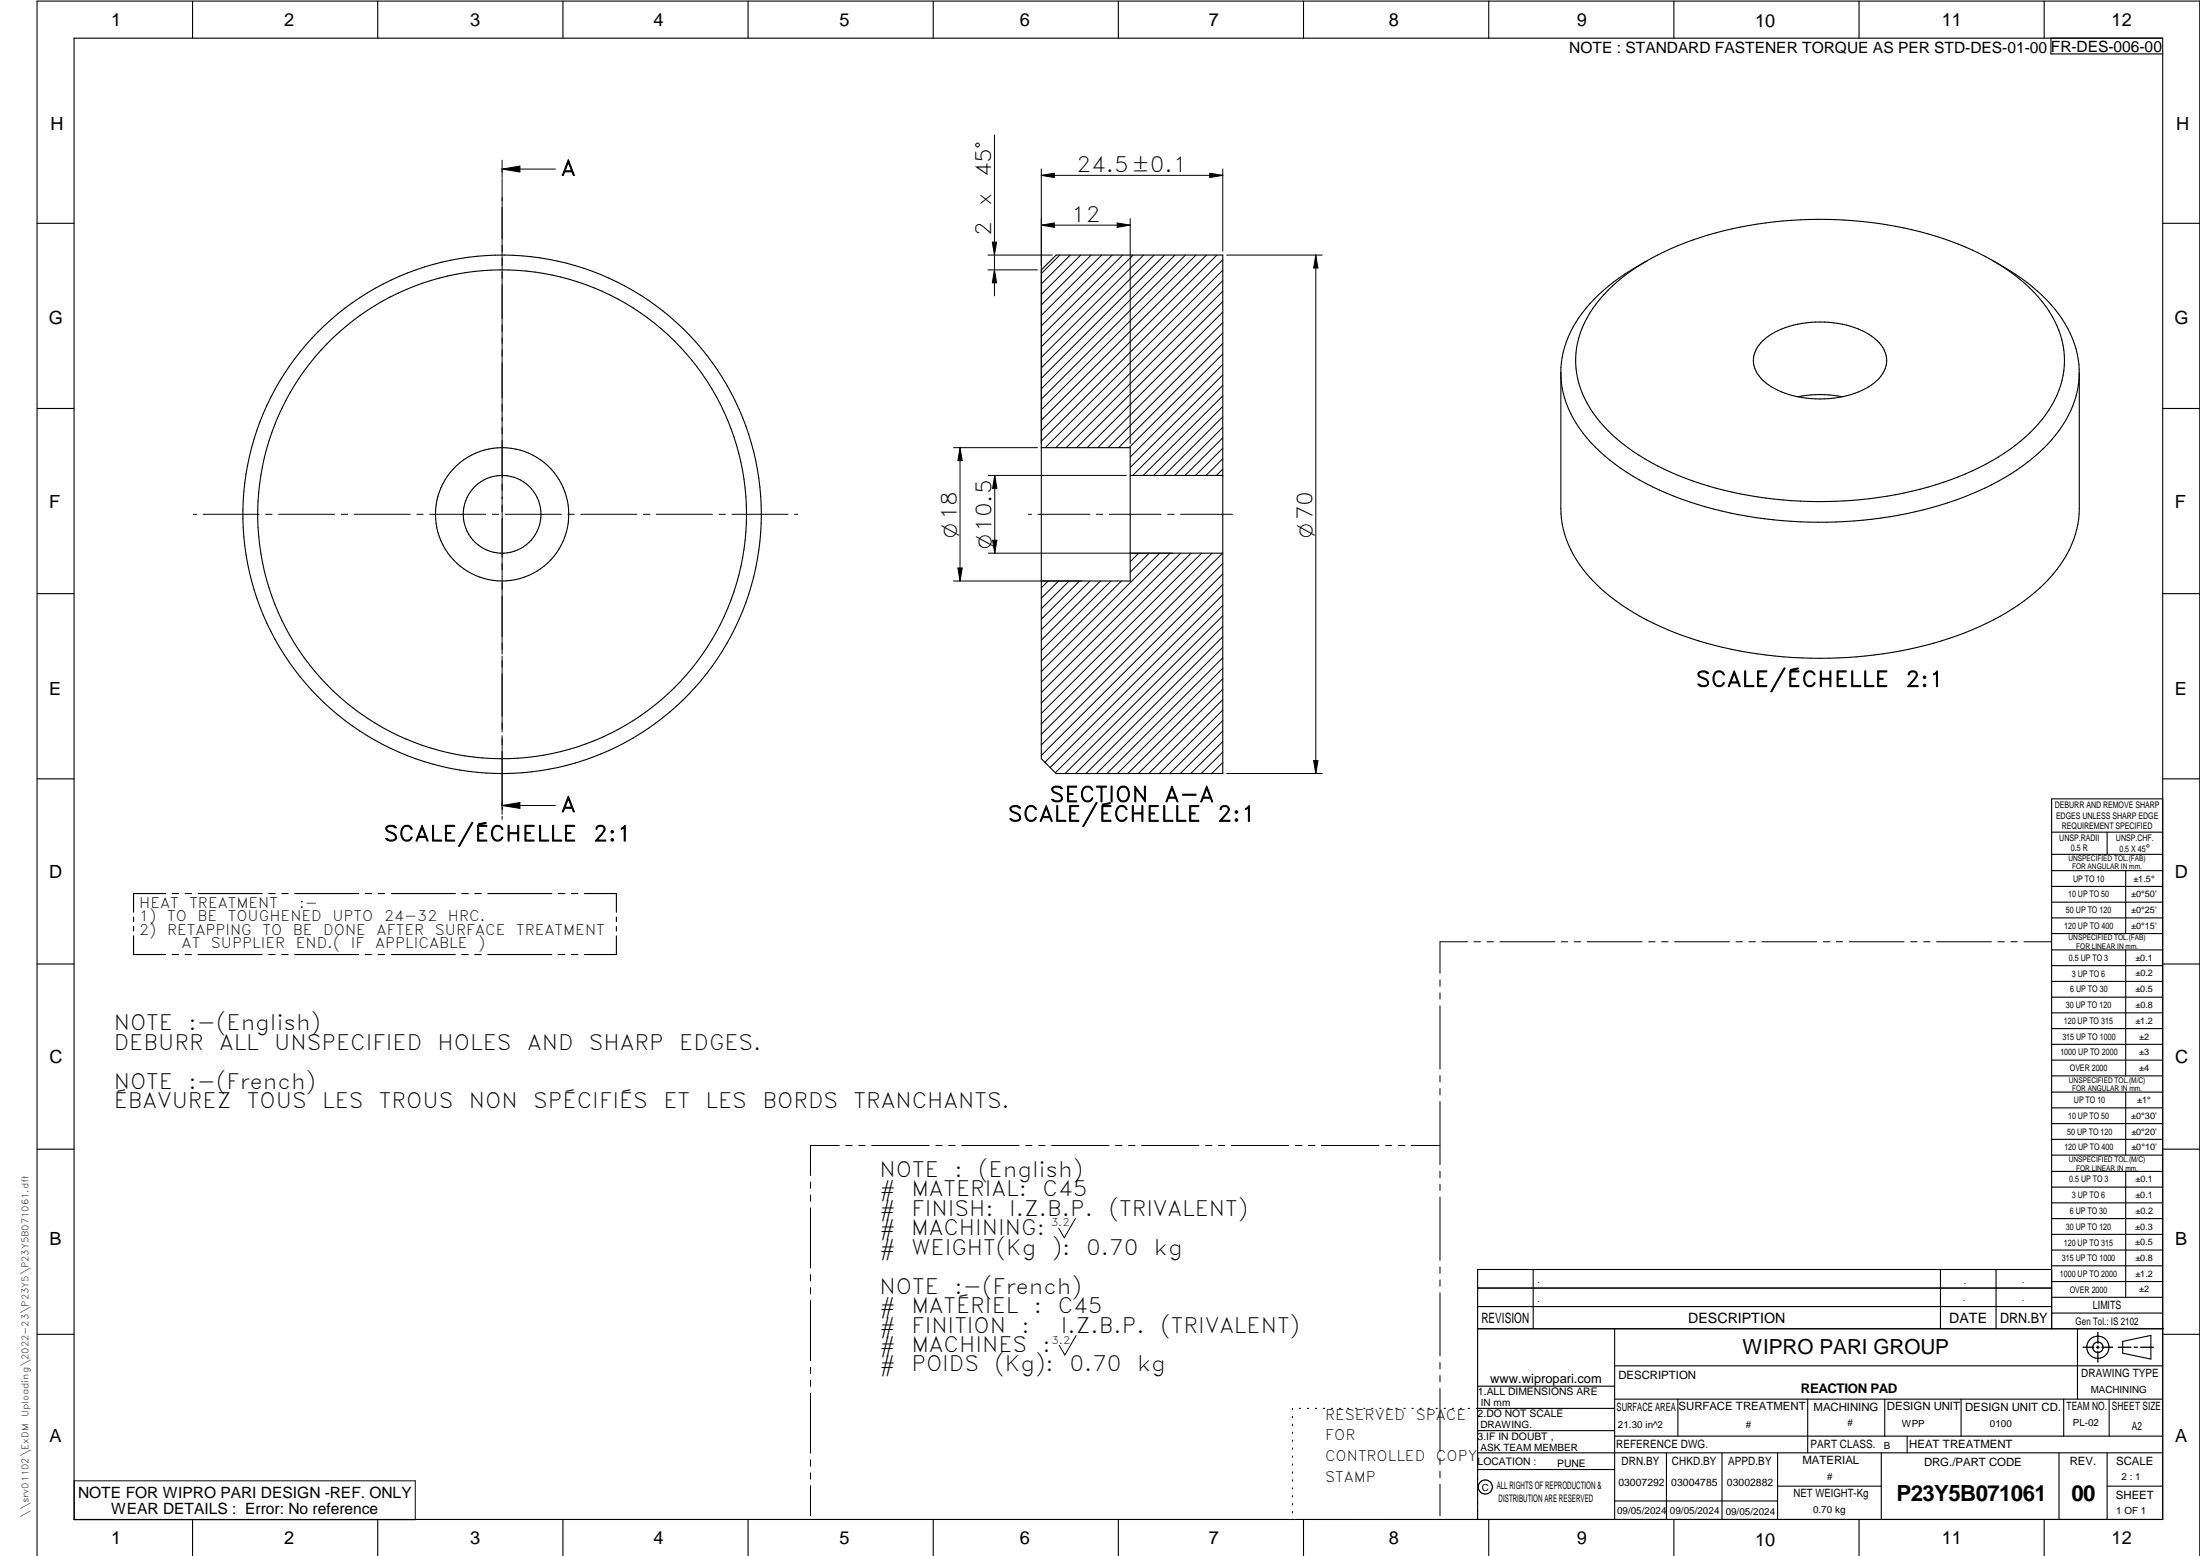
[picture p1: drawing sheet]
<svg xmlns="http://www.w3.org/2000/svg" width="594mm" height="420mm" viewBox="0 0 594 420" stroke-linecap="round" stroke-linejoin="round" font-family="sans-serif">
<g fill="none" stroke="#000" stroke-width=".3">
<path d="M20 10.3h564v400h-564zM52 .3v10M102 .3v10M152 .3v10M202 .3v10M252 .3v10M302 .3v10M352 .3v10M402 .3v10M452 .3v10M502 .3v10M552 .3v10"/>
<path d="M553.8 10.3v4.3h30.2M10 60.3h10M281.2 72.9l4-4h45v140h-45l-4-4zM444.2 70.8a39.5 39.5 0 0 0-16.9 17.7 23.6 23.6 0 0 0 3.7 24.1 53.7 53.7 0 0 0 24.1 16.5 107.7 107.7 0 0 0 73.7-.3 52.4 52.4 0 0 0 23.6-16.8 23.7 23.7 0 0 0 0-29.3 52.8 52.8 0 0 0-23.6-16.8 107.3 107.3 0 0 0-75.6 .4 67.5 67.5 0 0 0-23.9 15.7 27.9 27.9 0 0 0-7.8 18.6M538.1 70.4a50.9 50.9 0 0 1 18.7 15.6 26.6 26.6 0 0 1 4.7 13.8v37.6a28.6 28.6 0 0 1-9.4 20.1 68.2 68.2 0 0 1-29.9 16.2 115.6 115.6 0 0 1-69.9-2.8 57.3 57.3 0 0 1-24.8-17.1 26.8 26.8 0 0 1-6-16.4v-36.8M584 60.3h10M10 110.3h10M421.5 100.6a28.4 28.4 0 0 0 9.3 20.1 70.1 70.1 0 0 0 31.9 16.7 115.4 115.4 0 0 0 67.4-3.1 57.9 57.9 0 0 0 25-16.8 27.1 27.1 0 0 0 6.4-16.3M485.5 107.1a29.6 29.6 0 0 1 12 0M497.5 107.1a16.9 16.9 0 0 0 10.9-6.3 6.9 6.9 0 0 0-2.2-9.4 25.2 25.2 0 0 0-18.4-4.2 19 19 0 0 0-12.8 6 6.7 6.7 0 0 0 1.1 9.5 19.6 19.6 0 0 0 9.4 4.4M497.5 107.1a29.8 29.8 0 0 1-12 0M584 110.3h10"/>
<path d="M281.2 120.9h24v36h-24M305.2 128.4h25M305.2 149.4h25M10 160.3h10M584 160.3h10M10 210.3h10M584 215.7h-30v143.1M584 210.3h10M554 230.7h30M554 224.7h30M554 235.1h30M554 239.4h30"/>
<path d="M569 224.7v6M574 235.1v17M36.1 247.6v1.3M36.1 250.1v1.3M36.1 252.7v5h8.6M44.7 241.3h-8.6v5M46.5 257.7h1.7M46.5 241.3h1.7M50 257.7h1.7M50 241.3h1.7M53.5 257.7h17.3M53.5 241.3h17.3"/>
<path d="M72.6 257.7h1.7M72.6 241.3h1.7M76.1 257.7h1.7M76.1 241.3h1.7M79.6 257.7h17.3M79.6 241.3h17.3M98.6 257.7h1.8M98.7 241.3h1.7M102.1 257.7h1.8M102.2 241.3h1.7M105.6 257.7h17.3M105.7 241.3h17.3"/>
<path d="M124.7 257.7h1.7M124.7 241.3h1.8M128.2 257.7h1.7M128.2 241.3h1.8M131.7 257.7h17.3M131.7 241.3h17.3M150.8 257.7h1.7M150.8 241.3h1.7M154.3 257.7h1.7M154.3 241.3h1.7M157.8 241.3h8.6v5M166.4 252.7v5h-8.6"/>
<path d="M166.4 247.6v1.3M166.4 250.2v1.2M554 243.6h30M554 247.9h30M554 252.1h30M554 256.5h30M574 256.5v34M10 260.3h10M554 260.8h30M554 265h30M554 269.3h30M554 273.5h30"/>
<path d="M554 277.7h30M584 260.3h10M554 282h30M554 286.3h30M554 290.5h30M554 294.9h30M554 299.1h30M574 294.9v17M10 310.3h10M554 303.4h30M554 307.7h30M554 311.9h30"/>
<path d="M554 316.3h30M574 316.3v34M584 310.3h10M554 320.5h30M554 324.8h30M554 329.1h30M554 333.3h30M554 337.5h30M399 358.8h185.3M399 352.8h155M399 347.8h155M414 342.8v16"/>
<path d="M436 358.8v51.5M524 342.8v16M539 342.8v16M554 342.8h-155v67.5M554 341.8h30M554 346.1h30M554 350.3h30M554 354.6h30M561 358.8v19M10 360.3h10M399 374.3h37M436 368.8h148"/>
<path d="M436 377.8h148M453.1 377.8v10M488.1 377.8v14.5M508.9 377.8v10M529.6 377.8v10M557.3 377.8v10M569.5 377.8v10M573.2 362.2l7.6-1.6v6.4l-7.6-1.6zM584 360.3h10M349 380.3v.3M349 382.4v.4M349 384.6v.3"/>
<path d="M349 386.7v.4M349 388.9v.3M349 391v.4M349 393.2v.3M349 395.3v.3M349 397.4v.4M349 399.6v.3M350.9 380.3h.3M353 380.3h.3M355.2 380.3h.3M357.4 380.3h.3M359.6 380.3h.3"/>
<path d="M361.7 380.3h.3M363.9 380.3h.3M366.1 380.3h.3M368.3 380.3h.3M370.4 380.3h.3M372.6 380.3h.3M374.8 380.3h.3M376.9 380.3h.4M379.1 380.3h.3M381.3 380.3h.3M383.4 380.3h.4M385.6 380.3h.4"/>
<path d="M387.8 380.3h.3M390 380.3h.3M392.1 380.3h.4M394.3 380.3h.4M396.5 380.3h.3M399 396.8h37M399 392.3h185M399 386.3h37M436 387.8h148M436 380.3h-37.3M450 392.3v18M465 392.3v18"/>
<path d="M480 392.3v18M508 392.3v18M515 387.8v4.5M556 392.3v18M569 392.3v18M52 410.3v9.8M102 410.3v9.8M152 410.3v9.8M202 410.3v9.8M252 410.3v9.8M302 410.3v9.8M349 401.7v.4"/>
<path d="M349 403.9v.3M349 406v.4M349 408.2v.3M352 410.3v9.8M402 410.3v9.8M436 405.3h44M452 410.3v9.8M480 401.3h28M502 410.3v9.8M552 410.3v9.8M569 401.3h15M10 420.1v-419.8h584v419.8"/>
<circle cx="135.6" cy="138.9" r="18"/>
<circle cx="135.6" cy="138.9" r="66"/>
<circle cx="135.6" cy="138.9" r="10.5"/>
<circle cx="135.6" cy="138.9" r="70"/>
<circle cx="566.5" cy="363.8" r="1.4"/>
<circle cx="566.5" cy="363.8" r="3"/>
<circle cx="401.1" cy="401.5" r="1.91"/>
</g>
<g fill="none" stroke="#000" stroke-width=".27">
<path d="M268.5 36.4v43.5M135.6 43.2v4.8M135.6 48.3v128.3M135.6 45.7h14.4M135.6 45.7l4.8-.8v1.5zM281.2 45.6v74.2M281.2 47.3l3.5-.5v1.1zM281.2 47.3h49M305.2 59v60.8M326.7 46.8l3.5 .5-3.5 .6zM330.2 45.6v22.2M266.8 72.9h13.3"/>
<path d="M266.8 68.9h17.3M268 65.4h1.1l-.6 3.5zM268.5 72.9l.6 3.5h-1.1zM281.2 60.8h24M281.2 60.8l3.5-.6v1.2zM286.2 68.9l-5 5M289 68.9l-7.8 7.8M291.8 68.9l-10.6 10.6M294.7 68.9l-13.5 13.5M297.5 68.9l-16.3 16.3M300.3 68.9l-19.1 19.1M301.7 60.2l3.5 .6-3.5 .6z"/>
<path d="M303.1 68.9l-21.9 21.9M306 68.9l-24.8 24.8M308.8 68.9l-27.6 27.6M311.6 68.9l-30.4 30.4M314.5 68.9l-33.3 33.3M317.3 68.9l-36.1 36.1M320.1 68.9l-38.9 38.9M323 68.9l-41.8 41.7M325.8 68.9l-44.6 44.6M328.6 68.9l-47.4 47.4M330.2 78.6l-42.3 42.3M330.2 75.8l-45.1 45.1"/>
<path d="M330.2 70.1l-49 49M330.2 73l-47.9 47.9M331.2 68.9h25.9M355.3 68.9l.6 3.5h-1.2zM355.3 68.9v140M330.2 95.6l-25.3 25.3M330.2 92.8l-28.1 28.1M330.2 98.4l-25 25M330.2 89.9l-31 31M330.2 87.1l-33.8 33.8M330.2 84.3l-36.6 36.6M330.2 81.4l-39.5 39.5"/>
<path d="M330.2 118.2l-10.2 10.2M330.2 115.4l-13 13M330.2 112.5l-15.8 15.9M330.2 109.7l-18.7 18.7M330.2 106.9l-21.5 21.5M330.2 104.1l-24.3 24.3M330.2 101.2l-25 25M52.2 138.9h.9M54.9 138.9h15.1M71.7 138.9h1.8M75.2 138.9h15.2M92.2 138.9h1.7"/>
<path d="M95.6 138.9h15.2M112.6 138.9h1.7M116.1 138.9h15.1M132.9 138.9h1.8M136.5 138.9h15.1M153.3 138.9h1.8M156.9 138.9h15.1M173.8 138.9h1.7M177.2 138.9h15.2M194.2 138.9h1.7M197.6 138.9h15.2M214.6 138.9h.8"/>
<path d="M257.5 120.9h22.6M259.2 120.9v36M259.2 120.9l.6 3.5h-1.1zM266.9 128.4h37.2M268.6 128.4v21M268.6 128.4l.6 3.5h-1.2zM277.7 138.9h.8M280.3 138.9h14M296.1 138.9h1.7M299.6 138.9h13.9M315.3 138.9h1.7M318.8 138.9h14"/>
<path d="M330.2 126.7l-1.7 1.7M330.2 123.9l-4.5 4.5M330.2 121l-7.4 7.4M257.5 156.9h34.6M258.7 153.4h1.1l-.6 3.5zM266.9 149.4h49.7M268 145.9h1.2l-.6 3.5zM283 156.9l-1.8 1.8M285.8 156.9l-4.6 4.6M288.7 156.9l-7.5 7.5M291.5 156.9l-10.3 10.3M294.3 156.9l-13.1 13.1"/>
<path d="M297.2 156.9l-16 16M300 156.9l-18.8 18.8M302.8 156.9l-21.6 21.6M307.5 149.4l-2.3 2.3M310.3 149.4l-5.1 5.1M313.2 149.4l-32 32M316 149.4l-34.8 34.8M318.8 149.4l-37.6 37.6M321.6 149.4l-40.4 40.4M324.5 149.4l-43.3 43.3M327.3 149.4l-46.1 46.1M330.1 149.4l-48.9 48.9"/>
<path d="M330.2 152.1l-49 49M330.2 155l-49 49M330.2 157.8l-48.1 48M135.6 177.2v20.4M330.2 177.6l-31.3 31.3M330.2 174.8l-34.1 34.1M330.2 171.9l-36.9 37M330.2 160.6l-46.6 46.7M330.2 169.1l-39.8 39.8M330.2 163.5l-45.2 45.2M330.2 166.3l-42.6 42.6M135.6 198.6v21.3"/>
<path d="M330.2 197.4l-11.5 11.5M330.2 194.6l-14.3 14.3M330.2 191.7l-17.2 17.2M330.2 188.9l-20 20M330.2 186.1l-22.8 22.8M330.2 183.3l-25.6 25.6M330.2 180.4l-28.5 28.5M135.6 217.5l4.8-.8v1.6zM135.6 217.5h14.4M330.2 208.7l-.2 .2M330.2 205.9l-3 3M330.2 203.1l-5.8 5.8"/>
<path d="M330.2 200.2l-8.7 8.7M331.2 208.9h25.9M354.7 205.4h1.2l-.6 3.5zM135.6 220.4v.9M396.3 254.3h-7.5v8.5M398 254.3h1.8M401.5 254.3h1.8M405 254.3h14.9M421.6 254.3h1.7M425.1 254.3h1.7M428.6 254.3h14.8M445.2 254.3h1.7"/>
<path d="M448.7 254.3h1.7M452.2 254.3h14.8M468.8 254.3h1.7M472.3 254.3h1.7M475.8 254.3h14.8M492.4 254.3h1.7M495.9 254.3h1.7M499.4 254.3h14.8M515.9 254.3h1.8M519.4 254.3h1.8M522.9 254.3h14.9M539.5 254.3h1.7"/>
<path d="M543 254.3h1.7M546.5 254.3h7.4M388.8 264.6v1.7M388.8 268.1v1.7M388.8 271.6v17M388.8 290.4v1.8M388.8 293.9v1.8M388.8 297.4v17.1M218.9 319.2v1.7M226.6 309.3h-7.7v8.1M228.4 309.3h1.7M231.9 309.3h1.7"/>
<path d="M235.4 309.3h15.5M252.7 309.3h1.7M256.2 309.3h1.7M259.7 309.3h15.5M277 309.3h1.7M280.5 309.3h1.7M284 309.3h15.5M301.2 309.3h1.8M304.8 309.3h1.7M308.2 309.3h15.6M325.5 309.3h1.8M329 309.3h1.8"/>
<path d="M332.5 309.3h15.6M349.8 309.3h1.8M353.3 309.3h1.7M356.8 309.3h15.5M374.1 309.3h1.7M377.6 309.3h1.7M381.1 309.3h7.7M388.8 316.3v1.7M388.8 319.8v1.7M218.9 322.7v1.7M218.9 326.2v16.2M290.4 329l-3 5.2-1.5-2.6"/>
<path d="M388.8 323.3v17M218.9 344.2v1.7M218.9 347.7v1.7M218.9 351.2v16.2M388.8 342.1v1.7M388.8 345.6v1.7M388.8 349.1v17.1M218.9 369.2v1.7M218.9 372.7v1.7M218.9 376.2v16.2M290.6 360.6l-3.1 5.3-1.5-2.6M388.8 367.9v1.8"/>
<path d="M388.8 371.4v1.7M388.8 374.9v17.1M20 399.9h92.1v10.5h-92.1zM218.9 394.2v1.7M218.9 397.7v1.7M388.8 393.8v1.7M388.8 397.3v1.7M218.9 401.2v8.1M388.8 400.8v8.5"/>
</g>
<path d="M566.5 359.8v2.9M562.5 363.8h2.9M566.1 363.8h.8M566.5 363.5v.7M566.5 364.9v2.9M567.6 363.8h2.9M572 363.8h3.4M576.3 363.8h.9M578.1 363.8h3.4" fill="none" stroke="#000" stroke-width=".36"/>
<g fill="#000">
<path d="M135.6 45.7l4.8-.8v1.5zM281.2 47.3l3.5-.5v1.1zM326.7 46.8l3.5 .5-3.5 .6zM268 65.4h1.1l-.6 3.5zM268.5 72.9l.6 3.5h-1.1zM281.2 60.8l3.5-.6v1.2zM301.7 60.2l3.5 .6-3.5 .6zM355.3 68.9l.6 3.5h-1.2zM259.2 120.9l.6 3.5h-1.1zM268.6 128.4l.6 3.5h-1.2zM258.7 153.4h1.1l-.6 3.5zM268 145.9h1.2l-.6 3.5z"/>
<path d="M135.6 217.5l4.8-.8v1.6zM354.7 205.4h1.2l-.6 3.5z"/>
</g>
<g font-size="6">
<text x="512.1" y="405.2">P23Y5B071061</text>
<text x="559.4" y="405.2">00</text>
</g>
<g font-size="5.7">
<text x="151.5" y="47.4">A</text>
<text x="267.7" y="47.8" transform="rotate(-90 267.7 47.8)">45°</text>
<text x="290.7" y="46.5">24.5±0.1</text>
<text x="267.7" y="55.6" transform="rotate(-90 267.7 55.6)">x</text>
<text x="289.2" y="59.9">12</text>
<text x="267.7" y="63.8" transform="rotate(-90 267.7 63.8)">2</text>
<text x="457.9" y="185.4">SCALE/ÉCHELLE</text>
<text x="514.5" y="185.4">2:1</text>
<text x="151.5" y="219.2">A</text>
<text x="272.2" y="221.8">SCALE/ÉCHELLE</text>
<text x="283.4" y="216.5">SECTION</text>
<text x="314.5" y="216.5">A-A</text>
<text x="328.7" y="221.8">2:1</text>
<text x="103.6" y="227.1">SCALE/ÉCHELLE</text>
<text x="160.2" y="227.1">2:1</text>
<text x="30.7" y="278.3">NOTE</text>
<text x="50.9" y="278.3">:-(English)</text>
<text x="30.7" y="283.5">DEBURR</text>
<text x="59.2" y="283.5">ALL</text>
<text x="74" y="283.5">UNSPECIFIED</text>
<text x="118.2" y="283.5">HOLES</text>
<text x="142.3" y="283.5">AND</text>
<text x="159" y="283.5">SHARP</text>
<text x="183.4" y="283.5">EDGES.</text>
<text x="30.7" y="294">NOTE</text>
<text x="30.7" y="299.3">ÉBAVUREZ</text>
<text x="50.9" y="294">:-(French)</text>
<text x="66.7" y="299.3">TOUS</text>
<text x="87" y="299.3">LES</text>
<text x="102.3" y="299.3">TROUS</text>
<text x="126.6" y="299.3">NON</text>
<text x="144" y="299.3">SPÉCIFIÉS</text>
<text x="179.1" y="299.3">ET</text>
<text x="190.5" y="299.3">LES</text>
<text x="205.9" y="299.3">BORDS</text>
<text x="230.5" y="299.3">TRANCHANTS.</text>
<text x="237.5" y="317.8">NOTE</text>
<text x="257.7" y="317.8">:</text>
<text x="264.2" y="317.8">(English)</text>
<text x="237.5" y="323.1">#</text>
<text x="246.1" y="323.1">MATERIAL:</text>
<text x="281.5" y="323.1">C45</text>
<text x="237.5" y="328.3">#</text>
<text x="246.1" y="328.3">FINISH:</text>
<text x="272.5" y="328.3">I.Z.B.P.</text>
<text x="299.4" y="328.3">(TRIVALENT)</text>
<text x="237.5" y="333.6">#</text>
<text x="246.1" y="333.6">MACHINING:</text>
<text x="237.5" y="338.8">#</text>
<text x="246.1" y="338.8">WEIGHT(Kg</text>
<text x="284" y="338.8">):</text>
<text x="293.3" y="338.8">0.70</text>
<text x="311.6" y="338.8">kg</text>
<text x="237.5" y="349.3">NOTE</text>
<text x="257.7" y="349.3">:-(French)</text>
<text x="237.5" y="354.6">#</text>
<text x="237.5" y="359.8">#</text>
<text x="246.1" y="354.6">MATÉRIEL</text>
<text x="246.1" y="359.8">FINITION</text>
<text x="275.9" y="359.8">:</text>
<text x="279.2" y="354.6">:</text>
<text x="285.6" y="354.6">C45</text>
<text x="286.5" y="359.8">I.Z.B.P.</text>
<text x="313.4" y="359.8">(TRIVALENT)</text>
<text x="237.5" y="365.1">#</text>
<text x="246.1" y="365.1">MACHINES</text>
<text x="281.6" y="365.1">:</text>
<text x="237.5" y="370.3">#</text>
<text x="246.1" y="370.3">POIDS</text>
<text x="268.6" y="370.3">(Kg):</text>
<text x="288.8" y="370.3">0.70</text>
<text x="307.1" y="370.3">kg</text>
</g>
<text font-size="5.6" x="470.5" y="365.5">WIPRO PARI GROUP</text>
<g font-size="5.4">
<text x="258.4" y="145.2" transform="rotate(-90 258.4 145.2)">O18</text>
<text x="267.7" y="148.3" transform="rotate(-90 267.7 148.3)">O10.5</text>
<text x="354.4" y="145.2" transform="rotate(-90 354.4 145.2)">O70</text>
</g>
<g font-size="4.9">
<text x="30" y="7">1</text>
<text x="76.7" y="7">2</text>
<text x="127" y="7">3</text>
<text x="176.5" y="7">4</text>
<text x="226.7" y="7">5</text>
<text x="275.4" y="7">6</text>
<text x="326.4" y="7">7</text>
<text x="375" y="7">8</text>
<text x="425.8" y="7">9</text>
<text x="473.9" y="7.4">10</text>
<text x="524.3" y="7">11</text>
<text x="570.2" y="7">12</text>
<text x="13.6" y="35.2">H</text>
<text x="587.6" y="35.2">H</text>
<text x="13.2" y="87.5">G</text>
<text x="587.2" y="87.5">G</text>
<text x="13.3" y="137.1">F</text>
<text x="587.3" y="137.1">F</text>
<text x="13.3" y="187.6">E</text>
<text x="587.3" y="187.6">E</text>
<text x="13.3" y="237">D</text>
<text x="587.3" y="237">D</text>
<text x="13.4" y="287.1">C</text>
<text x="587.4" y="287.1">C</text>
<text x="13.4" y="336.3">B</text>
<text x="587.4" y="336.3">B</text>
<text x="13.4" y="389.3">A</text>
<text x="587.4" y="389.3">A</text>
<text x="30" y="417">1</text>
<text x="76.7" y="417">2</text>
<text x="127" y="417">3</text>
<text x="176.5" y="417">4</text>
<text x="226.7" y="417">5</text>
<text x="275.4" y="417">6</text>
<text x="326.4" y="417">7</text>
<text x="375" y="417">8</text>
<text x="425.8" y="417">9</text>
<text x="473.9" y="417.4">10</text>
<text x="524.3" y="417">11</text>
<text x="570.2" y="417">12</text>
</g>
<g font-size="4.2">
<text x="423.7" y="14.3">NOTE : STANDARD FASTENER TORQUE AS PER STD-DES-01-00</text>
<text x="553.8" y="14">FR-DES-006-00</text>
<text x="21.1" y="404.4">NOTE FOR WIPRO PARI DESIGN -REF. ONLY</text>
<text x="30.1" y="408.9">WEAR DETAILS : Error: No reference</text>
</g>
<g font-size="3.9">
<text x="37.6" y="245.2">HEAT</text>
<text x="51.1" y="245.2">TREATMENT</text>
<text x="80.8" y="245.2">:-</text>
<text x="37.6" y="248.8">1)</text>
<text x="45.1" y="248.8">TO</text>
<text x="53.3" y="248.8">BE</text>
<text x="61.5" y="248.8">TOUGHENED</text>
<text x="89.8" y="248.8">UPTO</text>
<text x="103.7" y="248.8">24-32</text>
<text x="121" y="248.8">HRC.</text>
<text x="37.6" y="252.4">2)</text>
<text x="45.1" y="252.4">RETAPPING</text>
<text x="49.1" y="256">AT</text>
<text x="57" y="256">SUPPLIER</text>
<text x="70.9" y="252.4">TO</text>
<text x="79.1" y="252.4">BE</text>
<text x="79.9" y="256">END.(</text>
<text x="87.3" y="252.4">DONE</text>
<text x="94.7" y="256">IF</text>
<text x="101.3" y="256">APPLICABLE</text>
<text x="101.7" y="252.4">AFTER</text>
<text x="117.4" y="252.4">SURFACE</text>
<text x="129.1" y="256">)</text>
<text x="139.4" y="252.4">TREATMENT</text>
<text x="357.8" y="383.4">RESERVED</text>
<text x="382.3" y="383.4">SPACE</text>
<text x="357.8" y="388.9">FOR</text>
<text x="357.8" y="394.5">CONTROLLED</text>
<text x="387.8" y="394.5">COPY</text>
<text x="357.8" y="400.1">STAMP</text>
</g>
<g font-size="3.8">
<text x="400.1" y="357.1">REVISION</text>
<text x="455.9" y="357.1">DESCRIPTION</text>
<text x="526.4" y="357.1">DATE</text>
<text x="540.1" y="357.1">DRN.BY</text>
</g>
<text font-size="3.6" x="486.3" y="376.2">REACTION PAD</text>
<text font-size="3.5" x="402.4" y="373.3">www.wipropari.com</text>
<g font-size="3.1">
<text x="565.2" y="353.5">LIMITS</text>
<text x="562" y="371.7">DRAWING TYPE</text>
<text x="437" y="372.3">DESCRIPTION</text>
<text x="436.5" y="380.9">SURFACE AREA</text>
<text x="453.3" y="380.9">SURFACE TREATMENT</text>
<text x="489.7" y="380.9">MACHINING</text>
<text x="509.5" y="380.9">DESIGN UNIT</text>
<text x="530.6" y="380.9">DESIGN UNIT CD.</text>
<text x="558" y="380.7">TEAM NO.</text>
<text x="570.3" y="380.7">SHEET SIZE</text>
<text x="575.6" y="386.1">A2</text>
<text x="436.4" y="391.1">REFERENCE DWG.</text>
<text x="437.9" y="395.5">DRN.BY</text>
<text x="451.5" y="395.5">CHKD.BY</text>
<text x="466.6" y="395.5">APPD.BY</text>
<text x="486.7" y="395.4">MATERIAL</text>
<text x="488.9" y="391">PART CLASS.</text>
<text x="515.6" y="391">HEAT TREATMENT</text>
<text x="519.6" y="395.9">DRG./PART CODE</text>
<text x="558.9" y="395.6">REV.</text>
<text x="571.4" y="395.6">SCALE</text>
<text x="484.3" y="404.3">NET WEIGHT-Kg</text>
<text x="571.4" y="404.7">SHEET</text>
</g>
<text font-size="3" x="579.5" y="230.1">°</text>
<g font-size="2.8">
<text x="283.8" y="331.2">3.2</text>
<text x="560.5" y="357.7">Gen Tol.: IS 2102</text>
<text x="284" y="362.8">3.2</text>
<text x="399.1" y="376.7">1.ALL DIMENSIONS ARE</text>
<text x="399" y="382.7">2.DO NOT SCALE</text>
<text x="399" y="388.7">3.IF IN DOUBT ,</text>
<text x="399" y="395.5">LOCATION :</text>
<text x="420.5" y="396">PUNE</text>
<text x="437" y="401.3">03007292</text>
<text x="451.3" y="401.2">03004785</text>
<text x="466.3" y="401.3">03002882</text>
<text x="404.2" y="402">ALL RIGHTS OF REPRODUCTION &amp;</text>
<text x="404.7" y="405.4">DISTRIBUTION ARE RESERVED</text>
</g>
<g font-size="2.7">
<text x="564.6" y="376.2">MACHINING</text>
<text x="399.9" y="379.7">IN mm</text>
<text x="399.8" y="385.7">DRAWING.</text>
<text x="436.9" y="385.5">21.30 in^2</text>
<text x="471.4" y="385.6">#</text>
<text x="498.9" y="385.1">#</text>
<text x="513.6" y="385.3">WPP</text>
<text x="537.3" y="385.2">0100</text>
<text x="559.7" y="385.2">PL-02</text>
<text x="399.8" y="391.8">ASK TEAM MEMBER</text>
<text x="508.7" y="391.2">B</text>
<text x="493.4" y="399.6">#</text>
<text x="572.9" y="399.8">2 : 1</text>
<text x="400.1" y="402.5">C</text>
<text x="436.7" y="408.7">09/05/2024</text>
<text x="450.9" y="408.8">09/05/2024</text>
<text x="466" y="409">09/05/2024</text>
<text x="489.6" y="408.5">0.70 kg</text>
<text x="571.5" y="408.7">1 OF 1</text>
</g>
<g font-size="2.5">
<text x="559.2" y="229.9">0.5 R</text>
<text x="572.3" y="230.1">0.5 X 45</text>
<text x="559.4" y="323.5">3 UP TO 6</text>
<text x="558.9" y="327.8">6 UP TO 30</text>
<text x="557.8" y="332">30 UP TO 120</text>
<text x="415.2" y="346.4">.</text>
<text x="530.3" y="346.6">.</text>
<text x="545.9" y="346.4">.</text>
<text x="415.2" y="351.5">.</text>
<text x="530.1" y="351.3">.</text>
<text x="545.9" y="351.4">.</text>
</g>
<g font-size="2.4">
<text x="554.9" y="218.3">DEBURR AND REMOVE SHARP</text>
<text x="555.2" y="221.1">EDGES UNLESS SHARP EDGE</text>
<text x="556.1" y="227.2">UNSP.RADII</text>
<text x="556.8" y="223.8">REQUIREMENT SPECIFIED</text>
<text x="571.4" y="227">UNSP.CHF.</text>
<text x="559.8" y="238">UP TO 10</text>
<text x="576.1" y="238.1">±1.5°</text>
<text x="558.5" y="242.3">10 UP TO 50</text>
<text x="575.5" y="242.3">±0°50'</text>
<text x="557.4" y="250.8">120 UP TO 400</text>
<text x="557.9" y="246.5">50 UP TO 120</text>
<text x="575.5" y="250.8">±0°15'</text>
<text x="575.5" y="246.6">±0°25'</text>
<text x="558.7" y="259.4">0.5 UP TO 3</text>
<text x="559.5" y="263.7">3 UP TO 6</text>
<text x="576.6" y="259.4">±0.1</text>
<text x="576.6" y="263.7">±0.2</text>
<text x="559" y="268">6 UP TO 30</text>
<text x="576.6" y="268">±0.5</text>
<text x="557.9" y="272.2">30 UP TO 120</text>
<text x="576.6" y="272.2">±0.8</text>
<text x="556.9" y="280.7">315 UP TO 1000</text>
<text x="557.3" y="276.5">120 UP TO 315</text>
<text x="576.6" y="276.5">±1.2</text>
<text x="577.7" y="280.7">±2</text>
<text x="556.4" y="284.9">1000 UP TO 2000</text>
<text x="577.6" y="285">±3</text>
<text x="558.9" y="289.2">OVER 2000</text>
<text x="577.7" y="289.3">±4</text>
<text x="560" y="297.9">UP TO 10</text>
<text x="577.1" y="297.9">±1°</text>
<text x="558.5" y="302.1">10 UP TO 50</text>
<text x="575.5" y="302.2">±0°30'</text>
<text x="557.5" y="310.6">120 UP TO 400</text>
<text x="558.2" y="306.4">50 UP TO 120</text>
<text x="575.5" y="310.6">±0°10'</text>
<text x="575.5" y="306.4">±0°20'</text>
<text x="558.8" y="319.2">0.5 UP TO 3</text>
<text x="576.6" y="323.5">±0.1</text>
<text x="576.6" y="319.3">±0.1</text>
<text x="576.7" y="327.8">±0.2</text>
<text x="576.6" y="332">±0.3</text>
<text x="556.8" y="340.6">315 UP TO 1000</text>
<text x="557.3" y="336.3">120 UP TO 315</text>
<text x="576.6" y="336.3">±0.5</text>
<text x="576.6" y="340.6">±0.8</text>
<text x="556.2" y="344.8">1000 UP TO 2000</text>
<text x="576.6" y="344.8">±1.2</text>
<text x="558.9" y="349">OVER 2000</text>
<text x="577.7" y="349">±2</text>
<text x="7.7" y="382.7" transform="rotate(-90 7.7 382.7)">Uploading\2022-23\P23Y5\P23Y5B071061.dft</text>
<text x="7.7" y="409.9" transform="rotate(-90 7.7 409.9)">\\srv01102\ExDM</text>
</g>
<g font-size="2.1">
<text x="558.6" y="232.4">UNSPECIFIED TOL.(FAB)</text>
<text x="559.5" y="234.8">FOR ANGULAR IN mm.</text>
<text x="558.6" y="254">UNSPECIFIED TOL.(FAB)</text>
<text x="560.7" y="256.3">FOR LINEAR IN mm.</text>
<text x="558.7" y="292.4">UNSPECIFIED TOL.(M/C)</text>
<text x="559.6" y="294.7">FOR ANGULAR IN mm.</text>
<text x="558.7" y="313.8">UNSPECIFIED TOL.(M/C)</text>
<text x="560.6" y="316.2">FOR LINEAR IN mm.</text>
</g>
</svg>
